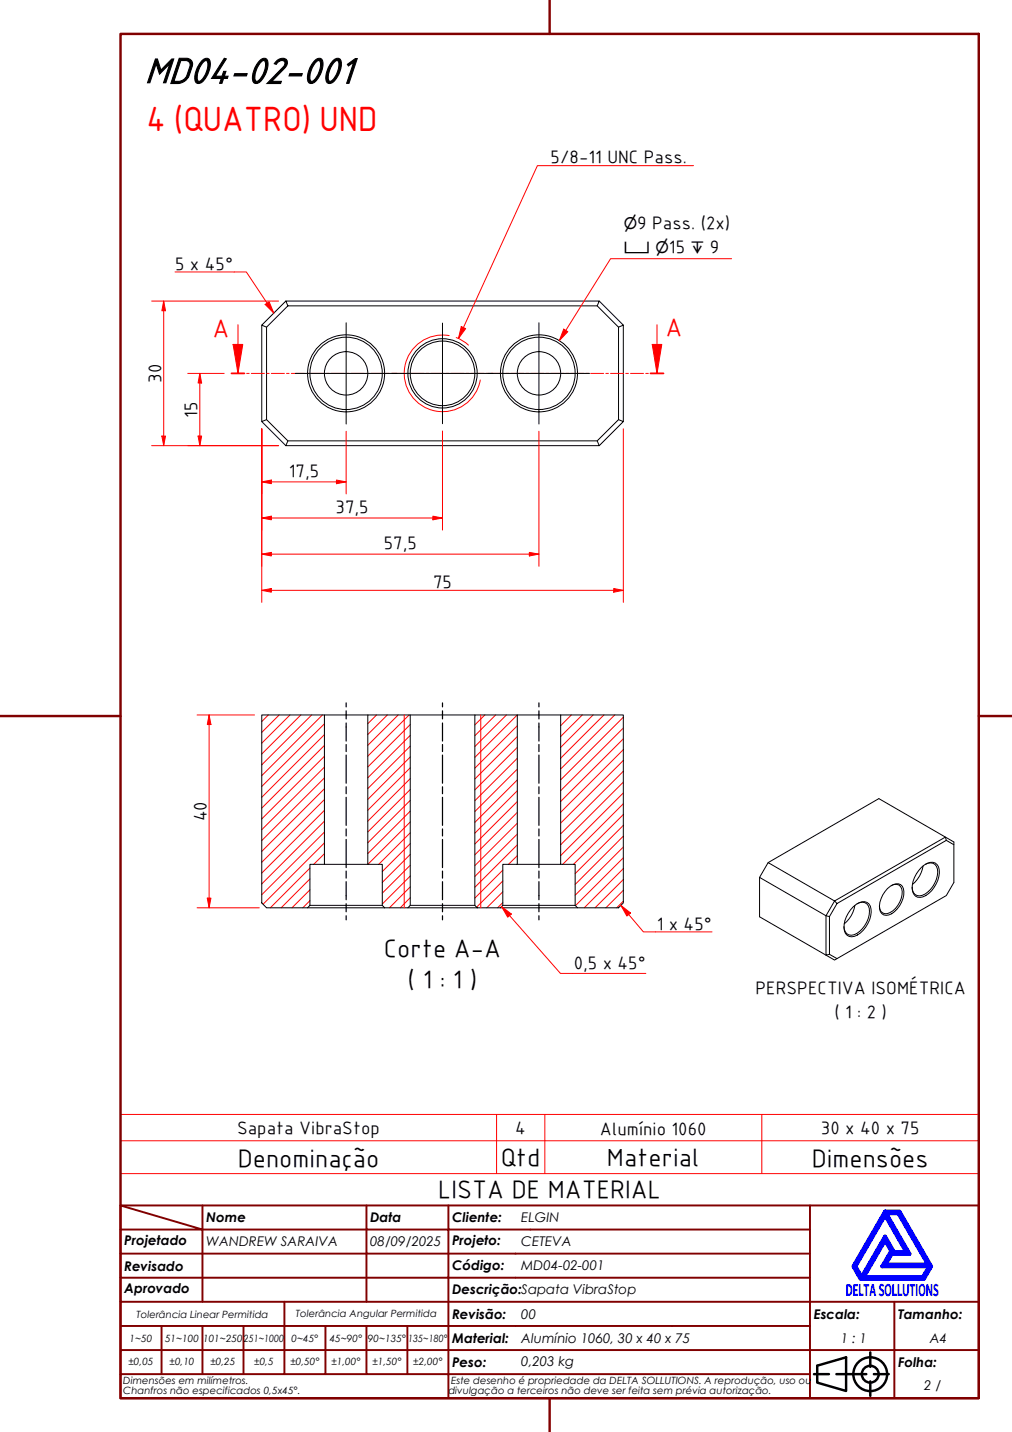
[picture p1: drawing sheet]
<svg xmlns="http://www.w3.org/2000/svg" width="210mm" height="297mm" viewBox="0 0 210 297" stroke-linecap="round" stroke-linejoin="round" font-family="sans-serif">
<!-- layer: Hatch (ABNT) -->
<g fill="none" stroke="#f00" stroke-width=".21">
<path d="M55.7 148.3l-1.4 1.4M57.9 148.3l-3.6 3.6M60.2 148.3l-5.9 5.9M62.4 148.3l-8.1 8.1M64.6 148.3l-10.3 10.4M66.9 148.3l-12.6 12.6M67.3 159.1l-13 13M67.3 156.9l-13 13M67.3 154.6l-13 13M67.3 152.4l-13 13M67.3 150.1l-13 13M78.1 148.3l-1.8 1.8"/>
<path d="M80.3 148.3l-4 4.1M82.6 148.3l-6.3 6.3M84.9 148.3l-8.6 8.6M85.1 159.3l-8.8 8.8M85.1 157l-8.8 8.8M85.1 154.8l-8.8 8.8M85.1 152.5l-8.8 8.8M85.1 150.3l-8.8 8.8M100.6 148.3l-2.1 2.1M102.8 148.3l-4.3 4.3M105.1 148.3l-6.6 6.6M107.3 159.5l-8.8 8.8"/>
<path d="M107.3 157.3l-8.8 8.8M107.3 155l-8.8 8.9M107.3 152.8l-8.8 8.8M107.3 150.5l-8.8 8.8M107.3 148.3l-8.8 8.8M118.5 148.3l-2.2 2.2M120.8 148.3l-4.5 4.5M123 148.3l-6.7 6.7M125.3 148.3l-9 9M127.5 148.3l-11.2 11.2M129.3 157.7l-13 13M129.3 155.5l-13 13"/>
<path d="M129.3 153.3l-13 13M129.3 151l-13 13M129.3 148.8l-13 13M129.3 160l-13 13M67.3 172.6l-13 13M67.3 170.3l-13 13.1M67.3 168.1l-13 13M67.3 165.8l-13 13.1M67.3 163.6l-13 13M67.3 161.4l-13 13M67.3 177.1l-2.2 2.2M67.3 174.8l-12.7 12.8"/>
<path d="M85.1 179.5l-5.8 5.8M85.1 177.2l-5.8 5.8M85.1 175l-5.8 5.8M85.1 172.7l-6.6 6.6M85.1 170.5l-8.8 8.8M85.1 168.3l-8.8 8.8M85.1 166l-8.8 8.8M85.1 163.8l-8.8 8.8M85.1 161.5l-8.8 8.8M107.3 177.5l-1.8 1.8M107.3 175.2l-8.8 8.9M107.3 173l-8.8 8.8"/>
<path d="M107.3 170.8l-8.8 8.8M107.3 168.5l-8.8 8.8M107.3 166.3l-8.8 8.8M107.3 164l-8.8 8.8M107.3 161.8l-8.8 8.8M129.3 162.2l-13 13M129.3 177.9l-9.9 10M129.3 175.7l-10 10M129.3 173.4l-10 10.1M129.3 171.2l-10 10M129.3 169l-10.3 10.3M129.3 166.7l-12.6 12.6"/>
<path d="M129.3 164.5l-13 13M64.3 186.8l-1.5 1.5M64.3 184.6l-3.7 3.7M64.3 182.3l-6 6M64.3 180.1l-8.2 8.2M85.1 186.2l-2.1 2.1M85.1 184l-4.3 4.3M85.1 181.7l-5.8 5.8M104.3 187.2l-1.1 1.1M104.3 185l-3.3 3.3M104.3 182.7l-5.5 5.5M104.3 180.5l-5.8 5.8"/>
<path d="M129.3 186.9l-1.4 1.4M129.3 184.7l-3.6 3.6M129.3 182.4l-5.9 5.9M129.3 180.2l-8.1 8.1"/>
</g>
<!-- layer: Visible (ABNT) -->
<g fill="none" stroke="#000" stroke-width=".21">
<path d="M54.3 67.4v20l1-.4v-19.1M59.3 62.4h65l-.4 1h-64.2l-.4-1-5 5 1 .5 4.4-4.5M123.9 63.4l4.4 4.5 1-.5v20M124.3 62.4l5 5M128.3 67.9v19.1M54.3 87.4l5 5M55.3 87l4.4 4.4M59.7 91.4h64.2l.4 1h-65zM128.3 87l1 .4-5 5M128.3 87l-4.4 4.4M54.3 148.3h13v31h-3v8.5l-.5 .5h-8.5l-1-1zM67.3 148.3h9"/>
<path d="M76.3 148.3h8.8v39.5l-.5 .5h-4.8l-.5-.5v-8.5h-3zM85.1 148.3h13.4M98.5 148.3h8.8v31h-3v8.5l-.5 .5h-4.8l-.5-.5zM107.3 148.3h9M116.3 148.3h13v39l-1 1h-8.5l-.5-.5v-8.5h-3zM67.3 179.3h9M107.3 179.3h9M159.3 178.9l23-13.2 15.5 9v8.4l-1.5 2.7-23.2 13.3-15.6-8.9v-8.2M191.1 179.9a2.76 2.76 0 0 1 2.9-.9 2.91 2.91 0 0 1 .5 3.6 5.2 5.2 0 0 1-3.7 3.5 1.87 1.87 0 0 1-1.6-2.5 6.4 6.4 0 0 1 1.9-3.7zM191.5 179.6a6.1 6.1 0 0 1-2.2 3.9M191.9 179.3a1.62 1.62 0 0 1 1.9-.1 1.62 1.62 0 0 1 .7 1.7 5.6 5.6 0 0 1-3.2 4.8 1.53 1.53 0 0 1-2.1-1.7M196.3 174.3l1.5 .9"/>
<path d="M63.8 188.3h16M64.3 187.8h15M84.6 188.3h14.4M85.1 187.8h13.4M103.8 188.3h16M104.3 187.8h15M172 198l1.6 .8M173.6 187.4l-1.6 2.7-.7-.1 1.8-3.1 .5 .5 22.7-13.1-.2-.7-23 13.3-13.8-8-1.8 3.1 13.8 8v8.1l.7-.1v-7.9M177 188.1a2.75 2.75 0 0 1 2.8-.9 2.87 2.87 0 0 1 .6 3.6 5.3 5.3 0 0 1-3.7 3.5 1.85 1.85 0 0 1-1.6-2.5 6.4 6.4 0 0 1 1.9-3.7zM177.3 187.8a6.1 6.1 0 0 1-2.2 3.8M177.8 187.5a1.61 1.61 0 0 1 1.8-.1 1.61 1.61 0 0 1 .7 1.7 5.7 5.7 0 0 1-3.2 4.8 1.55 1.55 0 0 1-2.1-1.7M184.1 184.3a2.47 2.47 0 0 1 2.7-.8 3 3 0 0 1 .2 3.7 4.3 4.3 0 0 1-3.2 2.7 1.55 1.55 0 0 1-1.4-2 5.9 5.9 0 0 1 1.7-3.6z"/>
<path d="M184.8 183.7a1.4 1.4 0 0 1 1.6-.1 1.4 1.4 0 0 1 .7 1.3 4.9 4.9 0 0 1-3.1 4.6 1.38 1.38 0 0 1-1.6-1.6"/>
<circle cx="71.8" cy="77.4" r="8"/>
<circle cx="71.8" cy="77.4" r="4.5"/>
<circle cx="71.8" cy="77.4" r="7.5"/>
<circle cx="91.8" cy="77.4" r="6.7"/>
<circle cx="91.8" cy="77.4" r="7.2"/>
<circle cx="111.8" cy="77.4" r="4.5"/>
<circle cx="111.8" cy="77.4" r="8"/>
<circle cx="111.8" cy="77.4" r="7.5"/>
</g>
<!-- layer: Visible Narrow (ABNT) -->
<path d="M93.2 69.6a7.9 7.9 0 0 0-9.2 6.5 7.9 7.9 0 0 0 6.4 9.2 7.9 7.9 0 0 0 9.2-6.5M83.8 148.3v40M99.7 148.3v40" fill="none" stroke="#f00" stroke-width=".21"/>
<!-- layer: Linha Corte (ABNT) -->
<g fill="none" stroke="#f00" stroke-width=".21">
<path d="M48 77.5h2.7M49.4 71.4v6.1M51.2 77.5h.5M52.1 77.5h2.7M55.3 77.5h.5M56.3 77.5h2.7M59.4 77.5h.6M60.4 77.5h2.7M63.6 77.5h.5M64.6 77.5h2.7M67.7 77.5h.5M68.7 77.5h2.7"/>
<path d="M71.8 77.5h.6M72.8 77.5h2.7M76 77.5h.5M77 77.5h2.7M80.1 77.5h.6M81.1 77.5h2.7M84.3 77.5h.5M85.3 77.5h2.6M88.4 77.5h.5M89.4 77.5h2.7M92.5 77.5h.6M93.5 77.5h2.7"/>
<path d="M96.7 77.5h.5M97.7 77.5h2.7M100.8 77.5h.6M101.8 77.5h2.7M105 77.5h.5M106 77.5h2.6M109.1 77.5h.5M110.1 77.5h2.7M113.2 77.5h.6M114.2 77.5h2.7M117.4 77.5h.5M118.4 77.5h2.7"/>
<path d="M121.5 77.5h.6M122.5 77.5h2.7M125.7 77.5h.5M126.6 77.5h2.7M129.8 77.5h.5M130.8 77.5h2.7M133.9 77.5h.6M134.9 77.5h2.7"/>
</g>
<path d="M48 77.5h2.7M134.9 77.5h2.7" fill="none" stroke="#f00" stroke-width=".36"/>
<path d="M48.3 71.4h2.1l-1 6.1z" fill="#f00"/>
<path d="M48.3 71.4h2.1l-1 6.1zM49.4 67.4v4M136.3 71.4v6.1" fill="none" stroke="#f00" stroke-width=".21"/>
<path d="M135.3 71.4h2l-1 6.1z" fill="#f00"/>
<path d="M135.3 71.4h2l-1 6.1zM136.3 67.4v4" fill="none" stroke="#f00" stroke-width=".21"/>
<path d="M117.3 68.5l-1.3 2.2M25 236.6h178v-5.4h-178v12.2M103 231.2v12.2M113 231.2v12.2M158 231.2v12.2M203 236.6v6.8h-178M25 243.4v6.6h178v-6.6" fill="none" stroke="#f00" stroke-width=".21"/>
<!-- layer: Borda A3/A4 (ABNT) -->
<path d="M25 7h178v283h-178zM114 0v7M0 148.5h25M203 148.5h7M114 290v7" fill="none" stroke="#800000" stroke-width=".51"/>
<path d="M183.6 257.3l1.2 2.2-1.8 3.2h9.7l-1.3 2.2h-12.2zM183.6 252.1l4.4 7.6h-2.6l-1.8-3.2-4.9 8.4-1.3-2.2zM183.6 251.3h3l6.5 11.4-1.5 2.6h-13.1l-1.5-2.6zM183.8 251.7h2.5l6.2 10.6h-8.8l1.3-2.2h3.7zM185 259.7h.2l-.1 .2z" fill="none" stroke="#00f" stroke-width=".8"/>
<!-- layer: 0 -->
<path d="M178.5 265.3h13.1" fill="none" stroke="#000" stroke-width=".21"/>
<g fill="none" stroke="#800000" stroke-width=".4">
<path d="M25 250l17 5h-17M25 250h178v40h-178zM42 255h34v5h17M42 255v15M42 250v5M76 250v5h17v5M93 250v5h75M168 250v20h-143M25 260h51v10M25 275h17M33.5 275v10M50.5 275h-8.5v10"/>
<path d="M59 270v15h-8.5M67.5 275v10h-8.5M76 275v10h8.5M84.5 275v10M93 275h-42.5v10M93 260v5h-68M93 275v10h75M93 260h75M93 275h75M168 265h-75v10M185.5 270v10h17.5M203 270h-35v10h17.5v10"/>
<path d="M25 285h25.5M25 280h143v10M67.5 285h8.5M84.5 285h8.5v5"/>
</g>
<g fill="none" stroke="#000" stroke-width=".51">
<path d="M168.8 285h3.1M169.5 283.3l6-1.8v7l-6-1.7zM173.5 285h6.2M180.5 280.5v3M180.5 286.5v3M181.3 285h3"/>
<circle cx="180.5" cy="285" r="3.5"/>
<circle cx="180.5" cy="285" r="1.75"/>
</g>
<path d="M116.9 68.3l.9 .5-1.8 1.9z" fill="#f00"/>
<path d="M151.7 53.7h-25.1l-9.3 14.8M96.1 68l-1 2.2M116.9 68.3l.9 .5-1.8 1.9z" fill="none" stroke="#f00" stroke-width=".21"/>
<!-- layer: Marca de centro (ISO) -->
<path d="M61.3 77.5h21M71.8 67v21M81.3 77.5h20.9M91.8 67v20.9M101.3 77.5h21M111.8 67v21" fill="none" stroke="#000" stroke-width=".21"/>
<path d="M95.7 67.7l.9 .5-1.5 2z" fill="#f00"/>
<path d="M143.8 34.4h-32.3l-15.4 33.6M94.6 70l1.4 .7 1.2 .9M95.7 67.7l.9 .5-1.5 2z" fill="none" stroke="#f00" stroke-width=".21"/>
<path d="M54.3 122.5h2" fill="none" stroke="#f00" stroke-width=".21"/>
<path d="M54.3 122.5l2-.4v.7z" fill="#f00"/>
<path d="M54.3 122.5l2-.4v.7zM127.3 122.5h2" fill="none" stroke="#f00" stroke-width=".21"/>
<path d="M127.3 122.1l2 .4-2 .3z" fill="#f00"/>
<path d="M54.3 88.9v36.1M54.3 100h2M129.3 88.9v36.1M56.3 122.5h71M127.3 122.1l2 .4-2 .3z" fill="none" stroke="#f00" stroke-width=".21"/>
<path d="M54.3 100l2-.4v.7z" fill="#f00"/>
<path d="M54.3 100l2-.4v.7zM69.8 100h2" fill="none" stroke="#f00" stroke-width=".21"/>
<path d="M69.8 99.6l2 .4-2 .3z" fill="#f00"/>
<path d="M54.3 88.9v13.6M56.3 100h13.5M69.8 99.6l2 .4-2 .3zM71.8 89.5v13M54.3 107.4h2" fill="none" stroke="#f00" stroke-width=".21"/>
<path d="M54.3 107.4l2-.3v.7z" fill="#f00"/>
<path d="M54.3 107.4l2-.3v.7zM89.8 107.4h2" fill="none" stroke="#f00" stroke-width=".21"/>
<path d="M89.8 107.1l2 .3-2 .4z" fill="#f00"/>
<path d="M54.3 88.9v21M91.8 89.4v20.5M54.3 114.9h2M56.3 107.4h33.5M89.8 107.1l2 .3-2 .4z" fill="none" stroke="#f00" stroke-width=".21"/>
<path d="M54.3 114.9l2-.3v.7z" fill="#f00"/>
<path d="M54.3 114.9l2-.3v.7zM109.8 114.9h2" fill="none" stroke="#f00" stroke-width=".21"/>
<path d="M109.8 114.6l2 .3-2 .4z" fill="#f00"/>
<path d="M34 62.4v2.1M54.3 88.9v28.6M111.8 89.5v28M56.3 114.9h53.5M109.8 114.6l2 .3-2 .4z" fill="none" stroke="#f00" stroke-width=".21"/>
<path d="M34 62.4l.3 2.1h-.7z" fill="#f00"/>
<path d="M34 62.4l.3 2.1h-.7zM34 90.5v1.9" fill="none" stroke="#f00" stroke-width=".21"/>
<path d="M33.6 90.5h.7l-.3 1.9z" fill="#f00"/>
<path d="M31.5 62.4h24.7M34 64.5v26M56.3 62.4h1.5M31.5 92.4h26.3M33.6 90.5h.7l-.3 1.9zM41.4 90.5v1.9" fill="none" stroke="#f00" stroke-width=".21"/>
<path d="M41.1 90.5h.7l-.4 1.9z" fill="#f00"/>
<path d="M41.4 77.5v1.9M41.1 90.5h.7l-.4 1.9z" fill="none" stroke="#f00" stroke-width=".21"/>
<path d="M41.4 77.5l.4 1.9h-.7z" fill="#f00"/>
<path d="M38.9 77.5h7.6M41.4 77.5l.4 1.9h-.7zM41.4 79.4v11.1M38.9 92.4h18.9" fill="none" stroke="#f00" stroke-width=".21"/>
<path d="M55.4 62.9l1.4 2" fill="none" stroke="#f00" stroke-width=".21"/>
<path d="M55 63.1l.8-.5 1 2.3z" fill="#f00"/>
<path d="M36.3 56.4h14.8l4.3 6.5M55 63.1l.8-.5 1 2.3zM128.8 187.8l1.6 1.9" fill="none" stroke="#f00" stroke-width=".21"/>
<path d="M128.8 187.8l2 1.6-.8 .6z" fill="#f00"/>
<path d="M128.8 187.8l2 1.6-.8 .6zM130.4 189.7l3.1 3.6h14.2" fill="none" stroke="#f00" stroke-width=".21"/>
<path d="M43.4 186.3v2" fill="none" stroke="#f00" stroke-width=".21"/>
<path d="M43 186.3h.8l-.4 2z" fill="#f00"/>
<path d="M43.4 148.3v2M43 186.3h.8l-.4 2z" fill="none" stroke="#f00" stroke-width=".21"/>
<path d="M43.4 148.3l.4 2h-.8z" fill="#f00"/>
<path d="M40.9 148.3h11.9M43.4 148.3l.4 2h-.8zM43.4 150.3v36M40.9 188.3h12.9" fill="none" stroke="#f00" stroke-width=".21"/>
<!-- layer: Eixo de trabalho (ISO) -->
<g fill="none" stroke="#000" stroke-width=".25">
<path d="M71.8 145.8v.8M71.8 147.5v1.6M71.8 150v3.7M71.8 154.4v1.5M71.8 156.6v5.9M91.8 145.8v.8M91.8 147.5v1.6M91.8 150v3.7M91.8 154.4v1.5M91.8 156.6v5.9M111.8 145.8v.8M111.8 147.5v1.6"/>
<path d="M111.8 150v3.7M111.8 154.4v1.5M111.8 156.6v5.9M71.8 163.2v1.4M71.8 165.4v5.8M71.8 171.9v1.5M71.8 174.1v5.9M91.8 163.2v1.4M91.8 165.4v5.8M91.8 171.9v1.5M91.8 174.1v5.9M111.8 163.2v1.4"/>
<path d="M111.8 165.4v5.8M111.8 171.9v1.5M111.8 174.1v5.9M71.8 180.7v1.4M71.8 182.9v3.7M71.8 187.5v1.6M71.8 190v.8M91.8 180.7v1.4M91.8 182.9v3.7M91.8 187.5v1.6M91.8 190v.8M111.8 180.7v1.4"/>
<path d="M111.8 182.9v3.7M111.8 187.5v1.6M111.8 190v.8"/>
</g>
<path d="M104 188.1l1.7 1.8" fill="none" stroke="#f00" stroke-width=".21"/>
<path d="M104 188.1l2.1 1.5-.8 .7z" fill="#f00"/>
<path d="M104 188.1l2.1 1.5-.8 .7zM105.7 189.9l10.5 12h17.8" fill="none" stroke="#f00" stroke-width=".21"/>
<text font-size="8.1" x="30" y="17.2">MD04-02-001</text>
<text font-size="7" fill="#f00" x="30.4" y="27.1">4 (QUATRO) UND</text>
<g font-size="5.4" fill="#f00">
<text x="44.1" y="70">A</text>
<text x="138" y="69.7">A</text>
</g>
<g font-size="5.4">
<text x="79.6" y="198.4">Corte A-A</text>
<text x="84.5" y="204.9">( 1 : 1 )</text>
<text x="49.3" y="242">Denominação</text>
<text x="103.9" y="241.8">Qtd</text>
<text x="125.9" y="241.8">Material</text>
<text x="168.4" y="242">Dimensões</text>
<text x="90.9" y="248.5">LISTA DE MATERIAL</text>
</g>
<g font-size="3.9">
<text x="114.2" y="33.8">5/8-11 UNC Pass.</text>
<text x="132.2" y="47.5">9 Pass. (2x)</text>
<text x="138.7" y="52.5">15</text>
<text x="147.3" y="52.5">9</text>
<text x="36.3" y="56.1">5 x 45°</text>
<text x="33.4" y="79.4" transform="rotate(-90 33.4 79.4)">30</text>
<text x="40.9" y="86.6" transform="rotate(-90 40.9 86.6)">15</text>
<text x="59.9" y="98.9">17,5</text>
<text x="69.6" y="106.3">37,5</text>
<text x="79.6" y="113.9">57,5</text>
<text x="89.8" y="121.9">75</text>
<text x="42.8" y="170.4" transform="rotate(-90 42.8 170.4)">40</text>
<text x="136.2" y="193">1 x 45°</text>
<text x="119" y="201.1">0,5 x 45°</text>
<text x="156.7" y="206.1">PERSPECTIVA ISOMÉTRICA</text>
<text x="173.1" y="211.1">( 1 : 2 )</text>
<text x="49.2" y="235.2">Sapata VibraStop</text>
<text x="106.9" y="235.2">4</text>
<text x="124.4" y="235.3">Alumínio 1060</text>
<text x="170.3" y="235.2">30 x 40 x 75</text>
</g>
<text font-size="3.9" fill="#00f" x="175.4" y="268.8">DELTASOLLUTIONS</text>
<g font-size="3.3">
<text x="129.4" y="47.5">⌀</text>
<text x="129.4" y="52.5">⌴ ⌀</text>
<text x="143.2" y="52.5">↧</text>
</g>
<g font-size="2.8">
<text x="42.8" y="253.5">Nome</text>
<text x="76.8" y="253.5">Data</text>
<text x="93.8" y="253.6">Cliente:</text>
<text x="108.1" y="253.5">ELGIN</text>
<text x="25.8" y="263.6">Revisado</text>
<text x="25.8" y="258.3">Projetado</text>
<text x="42.8" y="258.5">WANDREW SARAIVA</text>
<text x="76.8" y="258.4">08/09/2025</text>
<text x="93.8" y="263.4">Código:</text>
<text x="93.8" y="258.3">Projeto:</text>
<text x="108.1" y="263.5">MD04-02-001</text>
<text x="108.1" y="258.5">CETEVA</text>
<text x="25.8" y="268.3">Aprovado</text>
<text x="93.8" y="268.3">Descrição:Sapata VibraStop</text>
<text x="93.8" y="273.6">Revisão:</text>
<text x="108.1" y="273.5">00</text>
<text x="168.8" y="273.5">Escala:</text>
<text x="186.3" y="273.5">Tamanho:</text>
<text x="93.8" y="278.6">Material:</text>
<text x="108.1" y="278.5">Alumínio 1060, 30 x 40 x 75</text>
<text x="174.4" y="278.5">1 : 1</text>
<text x="192.8" y="278.6">A4</text>
<text x="93.8" y="283.5">Peso:</text>
<text x="108.1" y="283.3">0,203 kg</text>
<text x="186.3" y="283.5">Folha:</text>
<text x="191.7" y="288.4">2 / 3</text>
</g>
<g font-size="2.1">
<text x="28.3" y="273.3">Tolerância Linear Permitida</text>
<text x="61.4" y="273.1">Tolerância Angular Permitida</text>
<text x="26.9" y="278.3">1~50</text>
<text x="34.2" y="278.3">51~100</text>
<text x="42.1" y="278.3">101~250</text>
<text x="50.5" y="278.3">251~1000</text>
<text x="60.5" y="278.3">0~45°</text>
<text x="68.4" y="278.3">45~90°</text>
<text x="76.3" y="278.3">90~135°</text>
<text x="84.7" y="278.3">135~180°</text>
<text x="25.6" y="287.1">Dimensões em milímetros.</text>
<text x="26.6" y="283.2">±0,05</text>
<text x="35.2" y="283.2">±0,10</text>
<text x="43.6" y="283.2">±0,25</text>
<text x="52.7" y="283.2">±0,5</text>
<text x="60.2" y="283.2">±0,50°</text>
<text x="68.7" y="283.2">±1,00°</text>
<text x="77.2" y="283.2">±1,50°</text>
<text x="85.7" y="283.2">±2,00°</text>
<text x="93.6" y="287.1">Este desenho é propriedade da DELTA SOLLUTIONS. A reprodução, uso ou</text>
<text x="25.6" y="289.2">Chanfros não especificados 0,5x45°.</text>
<text x="93" y="289.2">divulgação a terceiros não deve ser feita sem prévia autorização.</text>
</g>
</svg>
